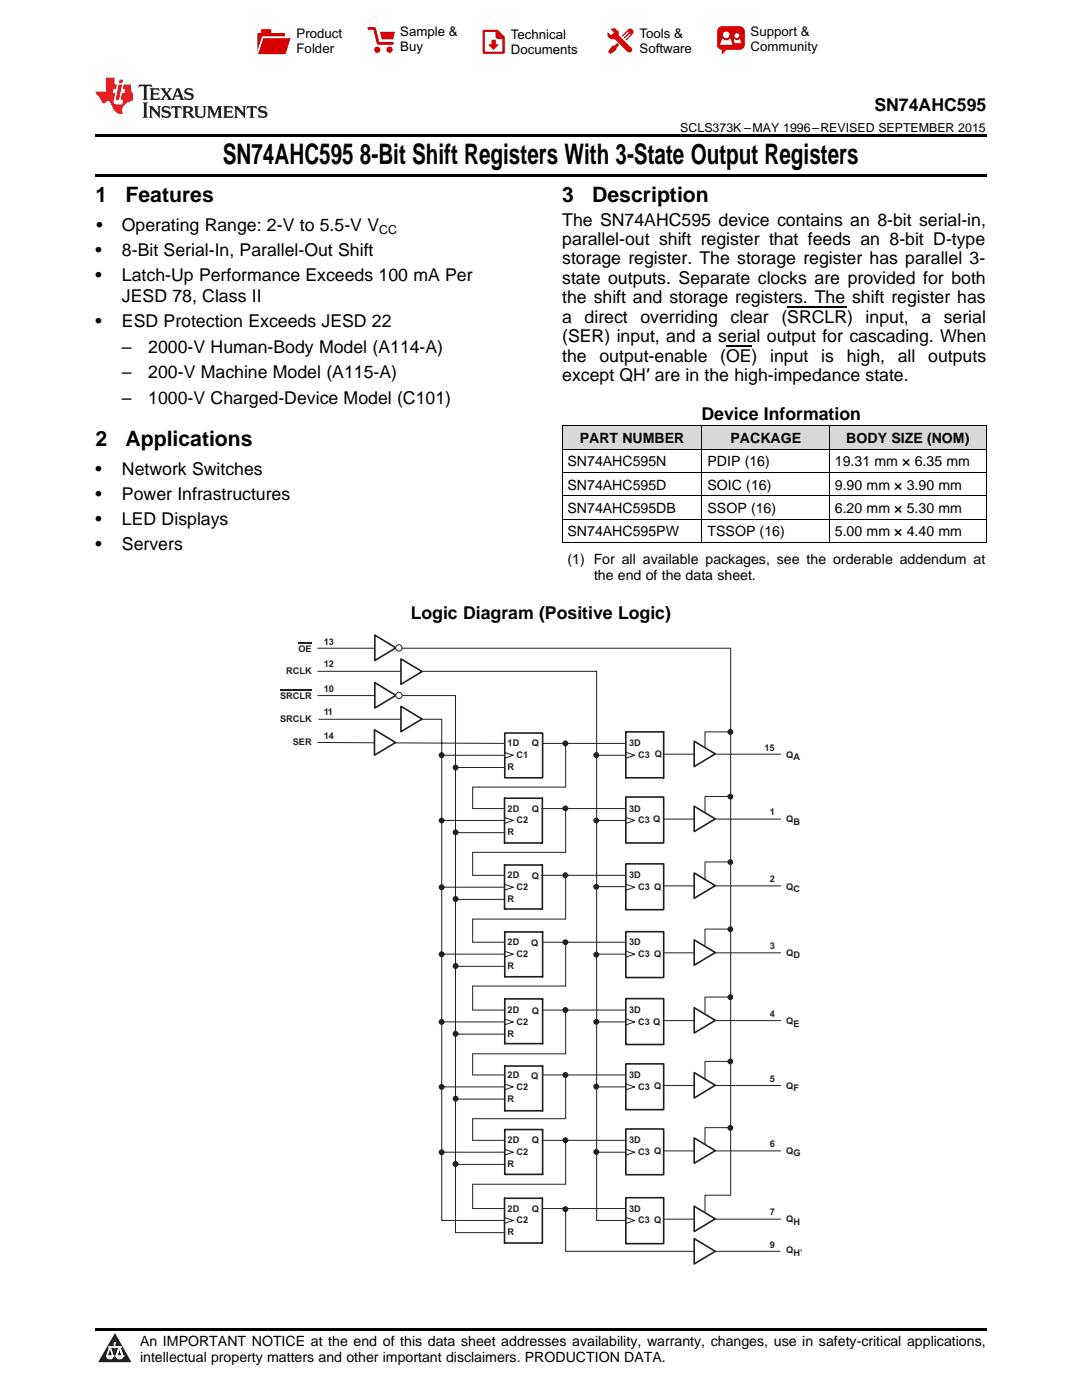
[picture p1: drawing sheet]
<svg xmlns="http://www.w3.org/2000/svg" width="216mm" height="279mm" viewBox="0 0 216 279" stroke-linecap="round" stroke-linejoin="round" font-family="sans-serif">
<g fill="#d8d8d8">
<path d="M112.2 85.1h27.9v4.6h-27.9z"/>
<path d="M140.1 85.1h25.4v4.6h-25.4z"/>
<path d="M165.5 85.1h31.3v4.6h-31.3z"/>
</g>
<path d="M22.9 266l3.3 5.9h-6.6z" fill="#231f20"/>
<path d="M21.3 270.6h1.2l-.3 .5h-.3a.53 .53 0 0 1-.6-.5z" fill-rule="evenodd" fill="#fff"/>
<path d="M21.3 270.6h1.2l-.3 .5h-.3a.53 .53 0 0 1-.6-.5z" fill="none" stroke="#231f20" stroke-width=".33"/>
<path d="M21.3 270.6l1.2 .1-.3 .4h-.5z" fill="none" stroke="#fff" stroke-width=".33"/>
<path d="M22.9 268.9h.1" fill="none" stroke="#fff" stroke-width=".33"/>
<path d="M22.9 268v.9z" fill="#fff"/>
<path d="M22.9 268v.9z" fill="none" stroke="#fff" stroke-width=".33"/>
<circle cx="22.9" cy="268" r=".16" fill="#fff"/>
<path d="M21.8 268.8h.1" fill="none" stroke="#fff" stroke-width=".33"/>
<path d="M21.8 268.8h2.2z" fill="#fff"/>
<path d="M21.8 268.8h2.2z" fill="none" stroke="#fff" stroke-width=".33"/>
<circle cx="24" cy="268.8" r=".16" fill="#fff"/>
<path d="M23.2 270.6h.1" fill="none" stroke="#fff" stroke-width=".33"/>
<path d="M23.8 268.8l-.6 1.8z" fill="#fff"/>
<path d="M23.8 268.8l-.6 1.8z" fill="none" stroke="#fff" stroke-width=".33"/>
<path d="M23.8 268.8l.7 1.8z" fill="#fff"/>
<path d="M23.8 268.8l.7 1.8z" fill="none" stroke="#fff" stroke-width=".33"/>
<path d="M24.4 270.6h.1" fill="none" stroke="#fff" stroke-width=".33"/>
<circle cx="21.3" cy="270.6" r=".16" fill="#fff"/>
<path d="M22 268.8l-.7 1.8z" fill="#fff"/>
<path d="M22 268.8l-.7 1.8z" fill="none" stroke="#fff" stroke-width=".33"/>
<path d="M22 268.8l.5 1.8z" fill="#fff"/>
<path d="M22 268.8l.5 1.8z" fill="none" stroke="#fff" stroke-width=".33"/>
<circle cx="22.5" cy="270.6" r=".16" fill="#fff"/>
<path d="M23.3 270.6h1.2a.63 .63 0 0 1-.6 .5 .63 .63 0 0 1-.6-.5z" fill-rule="evenodd" fill="#fff"/>
<path d="M23.3 270.6h1.2a.63 .63 0 0 1-.6 .5 .63 .63 0 0 1-.6-.5z" fill="none" stroke="#231f20" stroke-width=".33"/>
<path d="M23.3 270.6h1.2l-.4 .5h-.5z" fill="none" stroke="#fff" stroke-width=".33"/>
<path d="M23.2 270.6h.1" fill="none" stroke="#fff" stroke-width=".33"/>
<circle cx="24.5" cy="270.6" r=".16" fill="#fff"/>
<path d="M19 265.1h177.8v.5h-177.8z" fill="#000"/>
<path d="M63.4 129.4h82.4M108.3 148.4h16.6" fill="none" stroke="#231f20" stroke-width=".2"/>
<path d="M74.8 126.8l4.2 2.5-4.2 2.5z" fill="#fff"/>
<path d="M74.8 126.8l4.2 2.5-4.2 2.5z" fill="none" stroke="#231f20" stroke-width=".33"/>
<path d="M63.4 134h55.7" fill="none" stroke="#231f20" stroke-width=".2"/>
<path d="M80 131.5l4.2 2.5-4.2 2.6z" fill="#fff"/>
<path d="M80 131.5l4.2 2.5-4.2 2.6z" fill="none" stroke="#231f20" stroke-width=".33"/>
<path d="M63.4 138.8h27.5" fill="none" stroke="#231f20" stroke-width=".2"/>
<path d="M74.8 136.2l4.2 2.6-4.2 2.5z" fill="#fff"/>
<path d="M74.8 136.2l4.2 2.6-4.2 2.5z" fill="none" stroke="#231f20" stroke-width=".33"/>
<path d="M63.6 143.5h24.5" fill="none" stroke="#231f20" stroke-width=".2"/>
<path d="M80 141l4.2 2.5-4.2 2.5z" fill="#fff"/>
<path d="M80 141l4.2 2.5-4.2 2.5zM100.7 146.3h7.6v8.9h-7.6zM124.9 146.1h7.5v9.1h-7.5z" fill="none" stroke="#231f20" stroke-width=".33"/>
<path d="M90.9 138.8v107.2M119.1 133.9v109.7M145.8 129.4v109.1M63.4 148.2l37.2 .2M88.1 150.7h12.4M88.1 143.5v100.1M90.9 153.2h9.7M100.6 150.1l1.8 .6-1.8 .6M112.9 148.2v8.9M119.1 150.7h5.8M124.9 150.1l1.7 .6-1.7 .6" fill="none" stroke="#231f20" stroke-width=".2"/>
<circle cx="112.8" cy="148.4" r=".48" fill="#231f20"/>
<circle cx="112.8" cy="148.4" r=".48" fill="none" stroke="#231f20" stroke-width=".22"/>
<path d="M94.3 157.1h18.6M88.1 163.7h12.4M90.9 166.2h9.6M94.3 161.4h6.2M100.6 163.2l1.8 .5-1.8 .6M108.1 161.4h16.8M112.9 161.4v8.7M119.1 163.7h5.8M124.9 163.2l1.7 .5-1.7 .6" fill="none" stroke="#231f20" stroke-width=".2"/>
<path d="M124.9 159.1h7.5v9.1h-7.5z" fill="none" stroke="#231f20" stroke-width=".33"/>
<circle cx="112.8" cy="161.3" r=".48" fill="#231f20"/>
<circle cx="112.8" cy="161.3" r=".48" fill="none" stroke="#231f20" stroke-width=".22"/>
<path d="M94.3 157.1v4.3" fill="none" stroke="#231f20" stroke-width=".2"/>
<circle cx="88.1" cy="150.7" r=".48" fill="#231f20"/>
<circle cx="88.1" cy="150.7" r=".48" fill="none" stroke="#231f20" stroke-width=".22"/>
<circle cx="90.9" cy="153.2" r=".48" fill="#231f20"/>
<circle cx="90.9" cy="153.2" r=".48" fill="none" stroke="#231f20" stroke-width=".22"/>
<circle cx="119" cy="150.7" r=".48" fill="#231f20"/>
<circle cx="119" cy="150.7" r=".48" fill="none" stroke="#231f20" stroke-width=".22"/>
<circle cx="119" cy="163.8" r=".48" fill="#231f20"/>
<circle cx="119" cy="163.8" r=".48" fill="none" stroke="#231f20" stroke-width=".22"/>
<circle cx="88.1" cy="163.8" r=".48" fill="#231f20"/>
<circle cx="88.1" cy="163.8" r=".48" fill="none" stroke="#231f20" stroke-width=".22"/>
<circle cx="90.9" cy="166.1" r=".48" fill="#231f20"/>
<circle cx="90.9" cy="166.1" r=".48" fill="none" stroke="#231f20" stroke-width=".22"/>
<path d="M132.4 150.5h23.4" fill="none" stroke="#231f20" stroke-width=".2"/>
<path d="M138.5 147.9l4.2 2.6-4.2 2.5z" fill="#fff"/>
<path d="M138.5 147.9l4.2 2.6-4.2 2.5z" fill="none" stroke="#231f20" stroke-width=".33"/>
<path d="M132.4 163.5h23.4" fill="none" stroke="#231f20" stroke-width=".2"/>
<path d="M138.5 160.9l4.2 2.5-4.2 2.6z" fill="#fff"/>
<path d="M124.9 172.4h7.5v9.2h-7.5zM138.5 160.9l4.2 2.5-4.2 2.6z" fill="none" stroke="#231f20" stroke-width=".33"/>
<path d="M88.1 177.1h12.4M90.9 179.5h9.6M94.3 174.7h6.2M94.3 170.1h18.6M100.6 176.5l1.8 .6-1.8 .6M108.1 174.7h16.8M112.9 174.7v8.7M124.9 176.5l1.7 .6-1.7 .6" fill="none" stroke="#231f20" stroke-width=".2"/>
<circle cx="112.8" cy="174.7" r=".48" fill="#231f20"/>
<circle cx="112.8" cy="174.7" r=".48" fill="none" stroke="#231f20" stroke-width=".22"/>
<path d="M94.3 170.1v4.6" fill="none" stroke="#231f20" stroke-width=".2"/>
<circle cx="119" cy="177" r=".48" fill="#231f20"/>
<circle cx="119" cy="177" r=".48" fill="none" stroke="#231f20" stroke-width=".22"/>
<circle cx="88.1" cy="177.1" r=".48" fill="#231f20"/>
<circle cx="88.1" cy="177.1" r=".48" fill="none" stroke="#231f20" stroke-width=".22"/>
<circle cx="90.9" cy="179.4" r=".48" fill="#231f20"/>
<circle cx="90.9" cy="179.4" r=".48" fill="none" stroke="#231f20" stroke-width=".22"/>
<path d="M132.4 176.8h23.4" fill="none" stroke="#231f20" stroke-width=".2"/>
<path d="M138.5 174.2l4.2 2.5-4.2 2.6z" fill="#fff"/>
<path d="M138.5 174.2l4.2 2.5-4.2 2.6zM124.9 185.9h7.5v9.2h-7.5z" fill="none" stroke="#231f20" stroke-width=".33"/>
<path d="M88.1 190.4h12.4M90.9 192.9h9.6M94.3 188h6.2M94.3 183.4h18.6M100.6 189.8l1.8 .6-1.8 .6M108.5 188h16.4M112.9 188v8.8M119.1 190.4h5.8M124.9 189.8l1.7 .6-1.7 .6" fill="none" stroke="#231f20" stroke-width=".2"/>
<circle cx="112.8" cy="188" r=".48" fill="#231f20"/>
<circle cx="112.8" cy="188" r=".48" fill="none" stroke="#231f20" stroke-width=".22"/>
<path d="M94.3 183.4v4.6" fill="none" stroke="#231f20" stroke-width=".2"/>
<circle cx="119" cy="190.5" r=".48" fill="#231f20"/>
<circle cx="119" cy="190.5" r=".48" fill="none" stroke="#231f20" stroke-width=".22"/>
<circle cx="88.1" cy="190.4" r=".48" fill="#231f20"/>
<circle cx="88.1" cy="190.4" r=".48" fill="none" stroke="#231f20" stroke-width=".22"/>
<circle cx="90.9" cy="192.8" r=".48" fill="#231f20"/>
<circle cx="90.9" cy="192.8" r=".48" fill="none" stroke="#231f20" stroke-width=".22"/>
<path d="M132.4 190.2h23.4" fill="none" stroke="#231f20" stroke-width=".2"/>
<path d="M138.5 187.6l4.2 2.5-4.2 2.5z" fill="#fff"/>
<path d="M124.9 199.3h7.5v9.2h-7.5zM138.5 187.6l4.2 2.5-4.2 2.5z" fill="none" stroke="#231f20" stroke-width=".33"/>
<path d="M94.3 196.8h18.6M88.1 203.9h12.4M90.9 206.4h9.6M94.3 201.6h6.2M100.6 203.4l1.8 .6-1.8 .5M108.4 201.6h16.3M112.9 201.6v8.7M119.1 203.9h5.8M124.9 203.4l1.7 .6-1.7 .5" fill="none" stroke="#231f20" stroke-width=".2"/>
<circle cx="112.8" cy="201.6" r=".48" fill="#231f20"/>
<circle cx="112.8" cy="201.6" r=".48" fill="none" stroke="#231f20" stroke-width=".22"/>
<path d="M94.3 196.8v4.8" fill="none" stroke="#231f20" stroke-width=".2"/>
<circle cx="119" cy="203.9" r=".48" fill="#231f20"/>
<circle cx="119" cy="203.9" r=".48" fill="none" stroke="#231f20" stroke-width=".22"/>
<circle cx="88.1" cy="203.9" r=".48" fill="#231f20"/>
<circle cx="88.1" cy="203.9" r=".48" fill="none" stroke="#231f20" stroke-width=".22"/>
<circle cx="90.9" cy="206.3" r=".48" fill="#231f20"/>
<circle cx="90.9" cy="206.3" r=".48" fill="none" stroke="#231f20" stroke-width=".22"/>
<path d="M132.4 203.7h23.4" fill="none" stroke="#231f20" stroke-width=".2"/>
<path d="M138.5 201.1l4.2 2.5-4.2 2.6z" fill="#fff"/>
<path d="M124.9 212.3h7.5v9.2h-7.5zM138.5 201.1l4.2 2.5-4.2 2.6z" fill="none" stroke="#231f20" stroke-width=".33"/>
<path d="M88.1 216.9h12.4M90.9 219.3h9.6M94.3 214.5h6.2M94.3 210.3h18.6M100.6 216.3l1.8 .6-1.8 .6M108.4 214.5h16.4M112.9 214.5v8.8M119.1 216.9h5.8M124.9 216.3l1.7 .6-1.7 .6" fill="none" stroke="#231f20" stroke-width=".2"/>
<circle cx="112.8" cy="214.5" r=".48" fill="#231f20"/>
<circle cx="112.8" cy="214.5" r=".48" fill="none" stroke="#231f20" stroke-width=".22"/>
<path d="M94.3 210.3v4.2" fill="none" stroke="#231f20" stroke-width=".2"/>
<circle cx="119" cy="216.8" r=".48" fill="#231f20"/>
<circle cx="119" cy="216.8" r=".48" fill="none" stroke="#231f20" stroke-width=".22"/>
<circle cx="88.1" cy="216.9" r=".48" fill="#231f20"/>
<circle cx="88.1" cy="216.9" r=".48" fill="none" stroke="#231f20" stroke-width=".22"/>
<circle cx="90.9" cy="219.3" r=".48" fill="#231f20"/>
<circle cx="90.9" cy="219.3" r=".48" fill="none" stroke="#231f20" stroke-width=".22"/>
<path d="M132.4 216.6h23.4" fill="none" stroke="#231f20" stroke-width=".2"/>
<path d="M138.5 214.1l4.2 2.5-4.2 2.5z" fill="#fff"/>
<path d="M138.5 214.1l4.2 2.5-4.2 2.5zM124.9 225.3h7.5v9.1h-7.5z" fill="none" stroke="#231f20" stroke-width=".33"/>
<path d="M88.1 229.9h12.4M90.9 232.4h9.6M94.3 227.6h6.2M94.3 223.3h18.6M100.6 229.4l1.8 .5-1.8 .6M108.3 227.6h16.6M112.9 227.6v8.7M119.1 229.9h5.8M124.9 229.4l1.7 .5-1.7 .6" fill="none" stroke="#231f20" stroke-width=".2"/>
<circle cx="112.8" cy="227.6" r=".48" fill="#231f20"/>
<circle cx="112.8" cy="227.6" r=".48" fill="none" stroke="#231f20" stroke-width=".22"/>
<path d="M94.3 223.3v4.3" fill="none" stroke="#231f20" stroke-width=".2"/>
<circle cx="119" cy="229.9" r=".48" fill="#231f20"/>
<circle cx="119" cy="229.9" r=".48" fill="none" stroke="#231f20" stroke-width=".22"/>
<circle cx="88.1" cy="230" r=".48" fill="#231f20"/>
<circle cx="88.1" cy="230" r=".48" fill="none" stroke="#231f20" stroke-width=".22"/>
<circle cx="90.9" cy="232.3" r=".48" fill="#231f20"/>
<circle cx="90.9" cy="232.3" r=".48" fill="none" stroke="#231f20" stroke-width=".22"/>
<path d="M132.4 229.7h23.4" fill="none" stroke="#231f20" stroke-width=".2"/>
<path d="M138.5 227.1l4.2 2.5-4.2 2.6z" fill="#fff"/>
<path d="M124.9 239h7.5v9.2h-7.5zM138.5 227.1l4.2 2.5-4.2 2.6z" fill="none" stroke="#231f20" stroke-width=".33"/>
<path d="M94.3 236.3h18.6M88.1 243.6h12.4M90.9 246h9.6M94.3 241.2h6.2M100.6 243l1.8 .6-1.8 .6M108.4 241.2h16.3M112.9 241.2v8.5M119.1 243.6h5.8M124.9 243l1.7 .6-1.7 .6" fill="none" stroke="#231f20" stroke-width=".2"/>
<circle cx="112.8" cy="241.3" r=".48" fill="#231f20"/>
<circle cx="112.8" cy="241.3" r=".48" fill="none" stroke="#231f20" stroke-width=".22"/>
<path d="M94.3 236.3v4.9M132.4 243.3h23.4" fill="none" stroke="#231f20" stroke-width=".2"/>
<path d="M138.5 240.7l4.2 2.6-4.2 2.5z" fill="#fff"/>
<path d="M138.5 240.7l4.2 2.6-4.2 2.5z" fill="none" stroke="#231f20" stroke-width=".33"/>
<path d="M112.9 249.7h42.7" fill="none" stroke="#231f20" stroke-width=".2"/>
<path d="M138.5 247.2l4.2 2.5-4.2 2.5z" fill="#fff"/>
<path d="M138.5 247.2l4.2 2.5-4.2 2.5z" fill="none" stroke="#231f20" stroke-width=".33"/>
<path d="M55.9 137.7h6.3M59.6 128.3h2.6" fill="none" stroke="#231f20" stroke-width=".23"/>
<path d="M145.8 146.1h-5.1v3.1" fill="none" stroke="#231f20" stroke-width=".2"/>
<circle cx="145.7" cy="146.1" r=".47" fill="#231f20"/>
<circle cx="145.7" cy="146.1" r=".47" fill="none" stroke="#231f20" stroke-width=".22"/>
<path d="M145.8 158.9h-5.1v3.3" fill="none" stroke="#231f20" stroke-width=".2"/>
<circle cx="145.7" cy="159" r=".47" fill="#231f20"/>
<circle cx="145.7" cy="159" r=".47" fill="none" stroke="#231f20" stroke-width=".22"/>
<path d="M145.8 172h-5.1v3.6" fill="none" stroke="#231f20" stroke-width=".2"/>
<circle cx="145.7" cy="172" r=".47" fill="#231f20"/>
<circle cx="145.7" cy="172" r=".47" fill="none" stroke="#231f20" stroke-width=".22"/>
<path d="M145.8 185.4h-5.1v3.2" fill="none" stroke="#231f20" stroke-width=".2"/>
<circle cx="145.7" cy="185.4" r=".47" fill="#231f20"/>
<circle cx="145.7" cy="185.4" r=".47" fill="none" stroke="#231f20" stroke-width=".22"/>
<path d="M145.8 199h-5.1v3.2" fill="none" stroke="#231f20" stroke-width=".2"/>
<circle cx="145.7" cy="199" r=".47" fill="#231f20"/>
<circle cx="145.7" cy="199" r=".47" fill="none" stroke="#231f20" stroke-width=".22"/>
<path d="M145.8 211.8h-5.1v3.4" fill="none" stroke="#231f20" stroke-width=".2"/>
<circle cx="145.7" cy="211.8" r=".47" fill="#231f20"/>
<circle cx="145.7" cy="211.8" r=".47" fill="none" stroke="#231f20" stroke-width=".22"/>
<path d="M145.8 225.1h-5.1v3.2" fill="none" stroke="#231f20" stroke-width=".2"/>
<circle cx="145.7" cy="225.1" r=".47" fill="#231f20"/>
<circle cx="145.7" cy="225.1" r=".47" fill="none" stroke="#231f20" stroke-width=".22"/>
<path d="M145.8 238.5h-5.1v3.3" fill="none" stroke="#231f20" stroke-width=".2"/>
<path d="M74.7 145.6l4.2 2.6-4.2 2.5z" fill="#fff"/>
<path d="M74.7 145.6l4.2 2.6-4.2 2.5zM100.7 159.3h7.5v8.9h-7.5zM100.7 172.6h7.5v8.8h-7.5zM100.7 186h7.6v8.9h-7.6zM100.7 199.3h7.6v9h-7.6zM100.7 212.7h7.6v9h-7.6zM100.7 239.1h7.5v9h-7.5zM100.7 225.4h7.6v9h-7.6z" fill="none" stroke="#231f20" stroke-width=".33"/>
<path d="M119.1 177h5.8" fill="none" stroke="#231f20" stroke-width=".2"/>
<circle cx="79.6" cy="129.3" r=".64" fill="#fff"/>
<circle cx="79.6" cy="129.3" r=".64" fill="none" stroke="#231f20" stroke-width=".2"/>
<circle cx="79.6" cy="138.8" r=".64" fill="#fff"/>
<circle cx="79.6" cy="138.8" r=".64" fill="none" stroke="#231f20" stroke-width=".2"/>
<path d="M112.2 99h84.6M112.2 94.3h84.6M112.2 89.7h84.6M112.2 85h84.6M112.2 85.1v23.2M140.1 85.1v23.2M165.5 85.1v23.2M196.8 85.1v23.2M112.2 108.3h84.6M112.2 103.6h84.6" fill="none" stroke="#000" stroke-width=".2"/>
<path d="M19 34.8h177.8v.5h-177.8zM19 26.8h177.8v.6h-177.8z" fill="#000"/>
<path d="M27.7 16.9l-.1 .6 .6-.3h.5v.2v2.2l-.2 .4h1l-.2-.4v-2.2v-.2h.5l.6 .3-.2-.6zM29.9 17.6l.2 .4v1.6l-.2 .4h1.9l.1-.6a1.09 1.09 0 0 1-1.3 .1v-.6h.6l.4 .2v-.7l-.2 .2h-.8v-.6l.2-.1a1.01 1.01 0 0 1 1 .3l-.1-.6zM32 17.6l.9 1.2-1 1.2h.9l-.2-.3 .5-.7 .5 .7-.3 .3h1.7l-.2-.3 .1-.4h1l.1 .4-.2 .3h1l-.3-.4-.7-2h-.5l-1 2.2-.8-1.1 .9-1.1h-.9l.2 .2-.4 .7-.4-.7 .2-.2zM35.4 18l.4 1h-.8zM37 17.7a.66 .66 0 0 0-.2 .8 .66 .66 0 0 0 .6 .4l.7 .2 .1 .2a.8 .8 0 0 1-.7 .4 .8 .8 0 0 1-.7-.5l.1 .8 .2-.2a.94 .94 0 0 0 1.1 .1 .94 .94 0 0 0 .4-.9 1.48 1.48 0 0 0-1.3-.6v-.4a1.1 1.1 0 0 1 1.2 .2l-.2-.6-.2 .1-.5-.1zM28.5 20.4l.2 .4v2.3l-.2 .4h1l-.2-.4v-2.3l.2-.4zM29.7 21.2l.2 .4v1.5l-.2 .4h.8l-.3-.4 .1-1.3 1.6 1.8v-2l.2-.4h-.7l.2 .2v1.1l-1.2-1.3zM32.5 21.3a.66 .66 0 0 0-.2 .8 .66 .66 0 0 0 .6 .4l.6 .2 .2 .2a.8 .8 0 0 1-.8 .4 .8 .8 0 0 1-.7-.5l.2 .7 .2-.1a.94 .94 0 0 0 1 .1 .94 .94 0 0 0 .5-1 1.47 1.47 0 0 0-1.3-.6l-.1-.3a1.1 1.1 0 0 1 1.3 .2l-.2-.6-.2 .1-.5-.2zM34.3 21.2l-.2 .6a.64 .64 0 0 1 .8-.3v1.6l-.2 .4h1l-.3-.4 .1-1.6a.66 .66 0 0 1 .8 .3l-.2-.6zM36.3 21.2l.3 .4v1.5l-.3 .4h1l-.2-.2v-.7h.5l.1 .1a.8 .8 0 0 0 1.2 .7l-1-1a.62 .62 0 0 0 .6-.5 .62 .62 0 0 0-.6-.7zM37.1 21.5h.1a.48 .48 0 0 1 .6 0 .48 .48 0 0 1 .1 .6l-.2 .1-.6 .1zM38.7 21.2l.2 .2a2.29 2.29 0 0 0 .4 2 1.05 1.05 0 0 0 1.7-.7v-1.3l.2-.2h-.8l.2 .4v1.1a.61 .61 0 0 1-.6 .6 .61 .61 0 0 1-.6-.6v-1.1l.3-.4zM41.3 21.2l.3 .4v1.5l-.3 .4h.8l-.2-.4v-1.4l.8 1.9 .9-1.9v1.4l-.2 .4h.9l-.2-.4v-1.5l.2-.4h-.8l-.7 1.5-.6-1.5zM44.5 21.2l.2 .4v1.5l-.2 .4h1.9l.2-.6a1.1 1.1 0 0 1-1.4 .2v-.7h.6l.4 .2v-.6l-.2 .1-.8 .1v-.6l.2-.1a1.02 1.02 0 0 1 1.1 .2l-.2-.5zM46.7 21.2l.2 .4v1.5l-.2 .4h.8l-.3-.4 .1-1.3 1.6 1.8v-2l.2-.4h-.7l.2 .2v1.1l-1.2-1.3zM49.3 21.2l-.1 .6a.64 .64 0 0 1 .8-.3v1.6l-.3 .4h1l-.2-.4v-1.6a.66 .66 0 0 1 .8 .3l-.1-.6zM51.7 21.3a.66 .66 0 0 0-.2 .7 .66 .66 0 0 0 .7 .5l.6 .2 .1 .2a.8 .8 0 0 1-.7 .4 .8 .8 0 0 1-.7-.5l.1 .7 .2-.1a.94 .94 0 0 0 1.1 .1 .94 .94 0 0 0 .4-1 1.48 1.48 0 0 0-1.2-.6l-.1-.3a1.1 1.1 0 0 1 1.2 .2l-.2-.6-.1 .1-.6-.2z" fill="#231f20"/>
<path d="M21.1 15.5v2.8h-2v.4l.9 .9a.96 .96 0 0 0 1 1 .59 .59 0 0 1 .5-.4 .59 .59 0 0 1 .5 .3l.4 .8a1.61 1.61 0 0 0 2.1 1.3 1.63 1.63 0 0 1 1.1-2.2l.9-.3v-1.5a1.6 1.6 0 0 1-.4-1.7h-1.4l-.2 .9h.5l-.2 .8h-.5l-.2 1v.3h.5l-.2 .9h-.7a.74 .74 0 0 1-1-.6l.3-1.6h-.5l.2-.8h.5l.1-.9h-.4v-1.4zM23.7 16.9l-.7 3h.8l.6-3zM23.8 15.9l-.1 .7h.7l.2-.7z" fill="#ee1d23"/>
<g fill="#d60000">
<path d="M52.1 5.8h2v.8h2.8v4.2h-5.5v-4.2h.7z" fill-rule="evenodd"/>
<path d="M52.4 7.5h5.6l-1 3.3h-5.6z" fill-rule="evenodd"/>
</g>
<path d="M52.4 7.4h5.7l-.1 .1h-5.5l-1.1 3.3z" fill-rule="evenodd" fill="#fff"/>
<path d="M52.4 7.4h5.7l-.1 .1h-5.5l-1.1 3.3z" fill="none" stroke="#fff" stroke-width=".2"/>
<path d="M73.6 5.7h1.1l.7 2.9h2.9" fill="none" stroke="#d60000" stroke-width=".55"/>
<g fill="#d60000">
<path d="M75.8 6.3h3l-.4 1.6h-2.2z" fill-rule="evenodd"/>
<circle cx="75.3" cy="9.9" r=".62"/>
<circle cx="77.7" cy="9.9" r=".62"/>
</g>
<path d="M96.5 6.2h2.7l1.3 1.2v3.1h-4z" fill="none" stroke="#d60000" stroke-width=".44"/>
<g fill="#d60000">
<path d="M98.1 7.9h.8v1h.5l-.9 1.1-1-1v-.1h.6z" fill-rule="evenodd"/>
<path d="M98.9 6.2h.3l1.3 1.2v.4h-1.3l-.3-.4z" fill-rule="evenodd"/>
<path d="M121.9 5.7h.8l.7 .6 .1 .7 2.5 2.5-.8 .8-2.3-2.3-1.1-.2-.6-.6v-.8l.7 .6 .5-.4v-.2l-.5-.5z" fill-rule="evenodd"/>
<path d="M122.2 9.1h.4l.5-.5 .4 .4-.5 .5v.4l-1.2 .9-.5-.5z" fill-rule="evenodd"/>
<path d="M125.3 5.9a.67 .67 0 0 1 .9 0 .67 .67 0 0 1 0 .9z" fill-rule="evenodd"/>
<path d="M125.3 5.9l.9 .9-1.2 1.2h-.2v-.2l1-.9v-.2h-.2l-.9 1h-.2v-.2l.9-1 .1-.2h-.3l-.9 1h-.2v-.2z" fill-rule="evenodd"/>
<circle cx="125.6" cy="9.9" r=".54"/>
</g>
<path d="M123.3 6.3v.7" fill="none" stroke="#d60000" stroke-width=".2"/>
<g fill="#d60000">
<path d="M143.4 5.5l.6-.2h3.6a.95 .95 0 0 1 1 .9v2.8a.95 .95 0 0 1-1 .9h-3.6a.95 .95 0 0 1-.9-.9v-2.8z" fill-rule="evenodd"/>
<path d="M144 9.9h.9l-.7 .9h-.2z" fill-rule="evenodd"/>
</g>
<g fill="#fff">
<path d="M146.6 8.6h1.3z"/>
<path d="M144.1 7.8h.3l.1 .2h.8l.2-.2h.3l.4 1.1h-2.5z" fill-rule="evenodd"/>
<path d="M146.4 7.8h.3l.1 .2h.5l.2-.2h.2l.2 .8h-1.3z" fill-rule="evenodd"/>
<circle cx="144.9" cy="6.9" r=".65"/>
<circle cx="147" cy="7.1" r=".48"/>
</g>
<path d="M144.9 69.1h5.1M157.1 61.3h11.9" fill="none" stroke="#000" stroke-width=".25"/>
<g font-size="5.6">
<text x="44.4" y="32.8">SN74AHC595</text>
<text x="71.8" y="32.8">8-Bit Shift Registers With 3-State Output Registers</text>
</g>
<g font-size="4.2">
<text x="19" y="40.4">1</text>
<text x="25" y="40.4">Features</text>
<text x="112.2" y="40.4">3</text>
<text x="118.2" y="40.4">Description</text>
<text x="19" y="89">2</text>
<text x="25" y="89">Applications</text>
</g>
<g font-size="3.5">
<text x="174.5" y="22.2">SN74AHC595</text>
<text x="19.2" y="46.1">•</text>
<text x="24.3" y="46.1">Operating Range: 2-V to 5.5-V V</text>
<text x="112.2" y="45">The SN74AHC595 device contains an 8-bit serial-in,</text>
<text x="19" y="51.1">•</text>
<text x="24.3" y="51.1">8-Bit Serial-In, Parallel-Out Shift</text>
<text x="112.2" y="48.9">parallel-out shift register that feeds an 8-bit D-type</text>
<text x="112.2" y="52.8">storage register. The storage register has parallel 3-</text>
<text x="19" y="56.1">•</text>
<text x="24.3" y="56.1">Latch-Up Performance Exceeds 100 mA Per</text>
<text x="112.2" y="56.7">state outputs. Separate clocks are provided for both</text>
<text x="19" y="65.3">•</text>
<text x="24.3" y="60.3">JESD 78, Class II</text>
<text x="24.3" y="65.3">ESD Protection Exceeds JESD 22</text>
<text x="112.2" y="60.5">the shift and storage registers. The shift register has</text>
<text x="112.2" y="64.4">a</text>
<text x="116.6" y="64.4">direct</text>
<text x="127.8" y="64.4">overriding</text>
<text x="145.8" y="64.4">clear</text>
<text x="155.9" y="64.4">(SRCLR)</text>
<text x="172.7" y="64.4">input,</text>
<text x="183.9" y="64.4">a</text>
<text x="188.3" y="64.4">serial</text>
<text x="24.3" y="70.4">–</text>
<text x="29.6" y="70.4">2000-V Human-Body Model (A114-A)</text>
<text x="112.2" y="68.3">(SER) input, and a serial output for cascading. When</text>
<text x="24.3" y="75.5">–</text>
<text x="29.6" y="75.5">200-V Machine Model (A115-A)</text>
<text x="112.2" y="72.2">the</text>
<text x="112.2" y="76.1">except QH′ are in the high-impedance state.</text>
<text x="119.6" y="72.2">output-enable</text>
<text x="143.7" y="72.2">(OE)</text>
<text x="153.7" y="72.2">input</text>
<text x="163.9" y="72.2">is</text>
<text x="169" y="72.2">high,</text>
<text x="179.1" y="72.2">all</text>
<text x="185.2" y="72.2">outputs</text>
<text x="24.3" y="80.6">–</text>
<text x="29.6" y="80.6">1000-V Charged-Device Model (C101)</text>
<text x="140" y="83.8">Device Information</text>
<text x="19" y="94.7">•</text>
<text x="24.3" y="94.7">Network Switches</text>
<text x="19" y="99.7">•</text>
<text x="24.3" y="99.7">Power Infrastructures</text>
<text x="19" y="104.7">•</text>
<text x="24.3" y="104.7">LED Displays</text>
<text x="19" y="109.7">•</text>
<text x="24.3" y="109.7">Servers</text>
<text x="82" y="123.5">Logic Diagram (Positive Logic)</text>
</g>
<g font-size="2.8">
<text x="115.7" y="88.4">PART NUMBER</text>
<text x="145.8" y="88.4">PACKAGE</text>
<text x="168.9" y="88.4">BODY SIZE (NOM)</text>
<text x="113.2" y="93.1">SN74AHC595N</text>
<text x="141.2" y="93.1">PDIP (16)</text>
<text x="166.6" y="93.1">19.31 mm × 6.35 mm</text>
<text x="113.2" y="97.8">SN74AHC595D</text>
<text x="141.2" y="97.8">SOIC (16)</text>
<text x="166.6" y="97.8">9.90 mm × 3.90 mm</text>
<text x="113.2" y="102.4">SN74AHC595DB</text>
<text x="113.2" y="107.1">SN74AHC595PW</text>
<text x="141.2" y="102.4">SSOP (16)</text>
<text x="141.2" y="107.1">TSSOP (16)</text>
<text x="166.6" y="102.4">6.20 mm × 5.30 mm</text>
<text x="166.6" y="107.1">5.00 mm × 4.40 mm</text>
<text x="113.2" y="112.6">(1) For all available packages, see the orderable addendum at</text>
<text x="118.5" y="115.7">the end of the data sheet.</text>
<text x="27.9" y="268.6">An IMPORTANT NOTICE at the end of this data sheet addresses availability, warranty, changes, use in safety-critical applications,</text>
<text x="27.9" y="271.8">intellectual property matters and other important disclaimers. PRODUCTION DATA.</text>
</g>
<g font-size="2.6">
<text x="59.2" y="7.6">Product</text>
<text x="59.2" y="10.6">Folder</text>
<text x="79.9" y="7.3">Sample &amp;</text>
<text x="79.9" y="10.2">Buy</text>
<text x="101.9" y="7.8">Technical</text>
<text x="101.9" y="10.8">Documents</text>
<text x="127.6" y="7.6">Tools &amp;</text>
<text x="127.6" y="10.6">Software</text>
<text x="149.8" y="7.2">Support &amp;</text>
<text x="149.8" y="10.2">Community</text>
</g>
<g font-size="2.5">
<text x="135.7" y="26.3">SCLS373K –MAY 1996–REVISED SEPTEMBER 2015</text>
<text x="75.7" y="46.8">CC</text>
</g>
<g font-size="1.8" fill="#231f20">
<text x="59.6" y="130">OE</text>
<text x="64.6" y="128.6">13</text>
<text x="57.1" y="134.4">RCLK</text>
<text x="64.6" y="133.2">12</text>
<text x="55.9" y="139.4">SRCLR</text>
<text x="64.6" y="138">10</text>
<text x="64.6" y="142.7">11</text>
<text x="55.9" y="144">SRCLK</text>
<text x="58.4" y="148.7">SER</text>
<text x="64.6" y="147.4">14</text>
<text x="101.3" y="149">1D</text>
<text x="106.1" y="148.9">Q</text>
<text x="125.5" y="149">3D</text>
<text x="152.6" y="149.8">15</text>
<text x="101.3" y="153.7">R</text>
<text x="103.1" y="151.3">C1</text>
<text x="127.3" y="151.3">C3 Q</text>
<text x="156.9" y="151.2">QA</text>
<text x="101.3" y="162">2D</text>
<text x="106.1" y="162">Q</text>
<text x="125.5" y="162">3D</text>
<text x="101.3" y="166.7">R</text>
<text x="103.1" y="164.3">C2</text>
<text x="127.3" y="164.3">C3 Q</text>
<text x="153.6" y="162.7">1</text>
<text x="156.9" y="164.1">QB</text>
<text x="101.3" y="175.3">2D</text>
<text x="103.1" y="177.7">C2</text>
<text x="106.1" y="175.5">Q</text>
<text x="125.5" y="175.3">3D</text>
<text x="127.3" y="177.7">C3 Q</text>
<text x="153.6" y="176.1">2</text>
<text x="156.9" y="177.6">QC</text>
<text x="101.3" y="180">R</text>
<text x="101.3" y="188.7">2D</text>
<text x="103.1" y="191">C2</text>
<text x="106" y="188.7">Q</text>
<text x="125.5" y="188.7">3D</text>
<text x="127.3" y="191">C3 Q</text>
<text x="153.6" y="189.5">3</text>
<text x="156.9" y="190.7">QD</text>
<text x="101.3" y="193.4">R</text>
<text x="101.3" y="202.2">2D</text>
<text x="106.1" y="202.3">Q</text>
<text x="125.5" y="202.2">3D</text>
<text x="153.6" y="203">4</text>
<text x="101.3" y="206.9">R</text>
<text x="103.1" y="204.5">C2</text>
<text x="127.3" y="204.5">C3 Q</text>
<text x="156.9" y="204.4">QE</text>
<text x="101.3" y="215.1">2D</text>
<text x="106" y="215.3">Q</text>
<text x="125.5" y="215.1">3D</text>
<text x="153.6" y="215.9">5</text>
<text x="101.3" y="219.9">R</text>
<text x="103.1" y="217.5">C2</text>
<text x="127.3" y="217.5">C3 Q</text>
<text x="156.9" y="217.3">QF</text>
<text x="101.3" y="228.2">2D</text>
<text x="101.3" y="232.9">R</text>
<text x="103.1" y="230.5">C2</text>
<text x="106.1" y="228.2">Q</text>
<text x="125.5" y="228.2">3D</text>
<text x="127.3" y="230.5">C3 Q</text>
<text x="153.6" y="228.9">6</text>
<text x="156.9" y="230.3">QG</text>
<text x="101.3" y="241.8">2D</text>
<text x="103.1" y="244.2">C2</text>
<text x="106.1" y="242">Q</text>
<text x="125.5" y="241.8">3D</text>
<text x="127.3" y="244.2">C3 Q</text>
<text x="153.6" y="242.6">7</text>
<text x="156.9" y="244">QH</text>
<text x="101.3" y="246.5">R</text>
<text x="153.6" y="249">9</text>
<text x="156.9" y="250.1">QH′</text>
</g>
</svg>
